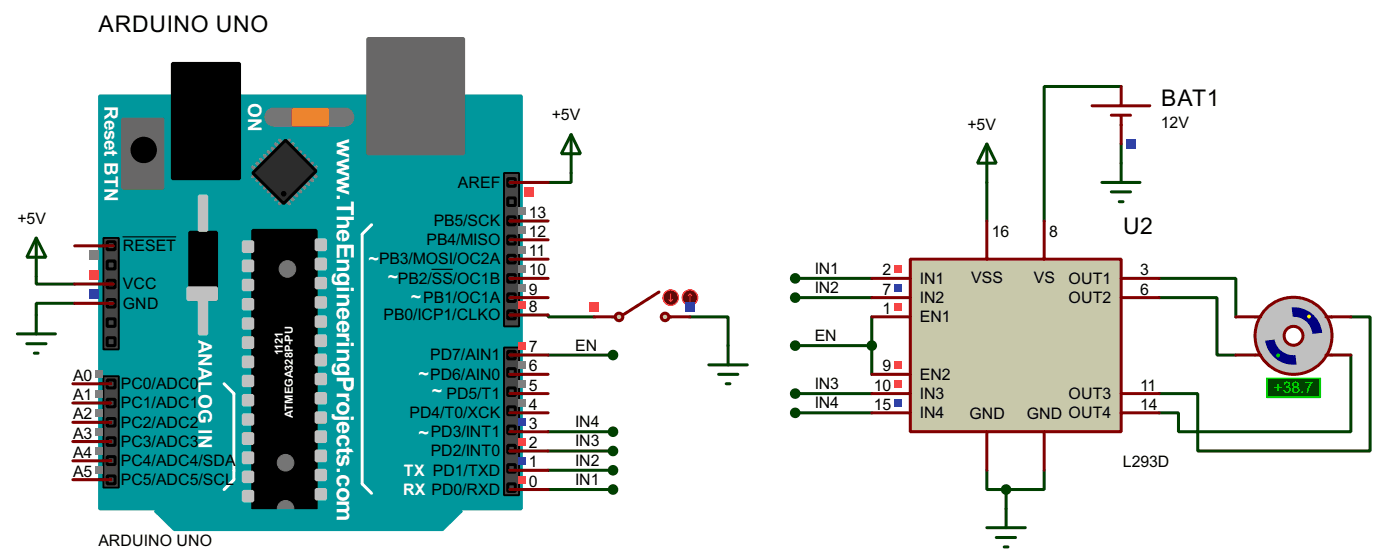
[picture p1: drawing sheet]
<svg xmlns="http://www.w3.org/2000/svg" width="186mm" height="74mm" viewBox="0 0 186 74" stroke-linecap="round" stroke-linejoin="round" font-family="sans-serif">
<g fill="none" stroke="#004000" stroke-width=".4">
<path d="M148.6 11.5h-10.2v17.8M148.6 19.1v2.5M4.8 36.6v1h5.1M75.7 22.9v1.3h-3M105.4 36.9h10.2M105.4 39.4h10.2M130.8 24.2v5.1M153.7 36.9h10.1v5.1M153.7 39.4h7.6v7.6h2.5M9.9 40.2h-5.1v1.5M72.7 41.7v.3h6.1M72.7 59.7h8.6"/>
<path d="M72.7 57.2h8.6M72.7 47h8.6M91.5 42h5v3.8M105.4 45.8h10.2M105.4 52.1h10.2M105.4 54.7h10.2M115.6 42v7.6M179.1 42h2.5v17.7h-22.8v-7.6h-5.1M179.1 47v10.2h-22.9v-2.5h-2.5M72.7 64.8h8.6M72.7 62.3h8.6M130.8 62.3v2.5h2.6"/>
<path d="M133.4 64.8v2.6M138.4 62.3v2.5h-5"/>
</g>
<path d="M120.7 34.3h27.9v22.9h-27.9z" fill="#c8c8aa" stroke="#800000" stroke-width=".4"/>
<g fill="none" stroke="#800000" stroke-width=".4">
<path d="M115.6 36.9h5.1M115.6 39.4h5.1M130.8 29.3v5M138.4 29.3v5M148.6 36.9h5.1M148.6 39.4h5.1M115.6 52.1h5.1M115.6 54.7h5.1M115.6 42h5.1M115.6 49.6h5.1M130.8 57.2v5.1M138.4 57.2v5.1"/>
<path d="M148.6 52.1h5.1M148.6 54.7h5.1"/>
</g>
<path d="M118.5 35.1h1v1h-1z" fill="#ff4040"/>
<path d="M118.5 37.6h1v1.1h-1z" fill="#4040ff"/>
<path d="M118.5 50.3h1v1.1h-1z" fill="#ff4040"/>
<path d="M118.5 52.9h1v1h-1z" fill="#4040ff"/>
<g fill="#ff4040">
<path d="M118.5 40.2h1v1h-1z"/>
<path d="M118.5 47.8h1v1h-1z"/>
</g>
<path d="M130.8 19.1l1.3 2.5h-2.5zM130.8 19.1v5.1" fill="none" stroke="#004000" stroke-width=".4"/>
<path d="M144.8 14h7.6M147.3 15.3h2.6M148.6 11.5v2.5M148.6 15.3v3.8" fill="none" stroke="#800000" stroke-width=".4"/>
<path d="M149.2 18.5h1.3v1.2h-1.3z" fill="#4040ff"/>
<path d="M146.1 24.2h5M147.3 25.4h2.6M148.4 26.7h.5M148.6 21.6v2.6" fill="none" stroke="#004000" stroke-width=".4"/>
<g fill="#004000" stroke="#004000" stroke-width=".4">
<circle cx="105.4" cy="36.9" r=".5"/>
<circle cx="105.4" cy="39.4" r=".5"/>
<circle cx="115.5" cy="45.8" r=".5"/>
<circle cx="105.4" cy="45.8" r=".5"/>
<circle cx="105.4" cy="52.1" r=".5"/>
<circle cx="105.4" cy="54.7" r=".5"/>
</g>
<circle cx="171.4" cy="44.5" r="5.1" fill="#c0c0c0" stroke="#800000" stroke-width=".4"/>
<circle cx="171.4" cy="44.5" r="1.25" fill="#feffff" stroke="#800000" stroke-width=".4"/>
<path d="M166.4 42h.7M166.4 47h.7M175.8 42h.7M175.8 47h.7" fill="none" stroke="#800000" stroke-width=".4"/>
<path d="M174 44.2l1.3-.1a3.8 3.8 0 0 1-3.4 4.2l-.2-1.3a2.5 2.5 0 0 0 2.3-2.8z" fill-rule="evenodd" fill="#c0c0c0" stroke="#c0c0c0" stroke-width=".4"/>
<g fill="#000080">
<path d="M167.7 44.9l1.2-.1a2.53 2.53 0 0 0 2.8 2.2l.2 1.3a3.8 3.8 0 0 1-4.2-3.4z" fill-rule="evenodd"/>
<path d="M171 40.7a3.8 3.8 0 0 1 4.3 3.4l-1.3 .1a2.47 2.47 0 0 0-2.8-2.2z" fill-rule="evenodd"/>
</g>
<path d="M169 41.5l.6-.4 .6-.3 .8-.1 .2 1.3a2.53 2.53 0 0 0-2.3 2.8l-1.2 .1a3.8 3.8 0 0 1 1.3-3.4z" fill-rule="evenodd" fill="#c0c0c0" stroke="#c0c0c0" stroke-width=".4"/>
<circle cx="173.5" cy="41.9" r=".25" fill="#ff0"/>
<circle cx="169.4" cy="47.1" r=".25" fill="#0f0"/>
<path d="M167.9 50.1h7.1v2.5h-7.1z" fill="#004000" stroke="#0f0" stroke-width=".2"/>
<path d="M163.8 42h2.6M163.8 47h2.6M176.5 42h2.6M176.5 47h2.6" fill="none" stroke="#800000" stroke-width=".4"/>
<path d="M130.8 69.9h5.1M132.1 71.2h2.5M133.1 72.4h.5M133.4 67.4v2.5" fill="none" stroke="#004000" stroke-width=".4"/>
<circle cx="133.3" cy="64.8" r=".5" fill="#004000" stroke="#004000" stroke-width=".4"/>
<path d="M13.2 12.7h55.9v54.7h-55.9z" fill="#00979c" stroke="#00979c" stroke-width=".4"/>
<g fill="#686767" stroke="#686767" stroke-width=".4">
<path d="M48.8 5.1h12.7v15.3h-12.7z"/>
<path d="M16.3 15.8h5.3v9.1h-5.3z"/>
</g>
<path d="M22.9 8.4h8.9v15.3h-8.9zM25.2 30.8h3.5v8.9h-3.5zM33.5 30.5h8.4v36.9h-8.4z" fill="#000" stroke="#000" stroke-width=".4"/>
<path d="M49.3 29.8l-1.3 1.2v33.1l1.3 1.2M29.7 50.8l1.3 1.3v11.4l-1.3 1.3" fill="none" stroke="#fff" stroke-width=".4"/>
<g fill="#c0c0c0" stroke="#c0c0c0" stroke-width=".4">
<path d="M41.9 31.8h1.3v1.3h-1.3z"/>
<path d="M41.9 34.3h1.3v1.3h-1.3z"/>
<path d="M41.9 36.9h1.3v1.2h-1.3z"/>
<path d="M41.9 39.4h1.3v1.3h-1.3z"/>
<path d="M41.9 42h1.3v1.2h-1.3z"/>
<path d="M41.9 44.5h1.3v1.3h-1.3z"/>
<path d="M41.9 47h1.3v1.3h-1.3z"/>
<path d="M41.9 49.6h1.3v1.2h-1.3z"/>
<path d="M41.9 52.1h1.3v1.3h-1.3z"/>
<path d="M41.9 54.7h1.3v1.2h-1.3z"/>
<path d="M41.9 57.2h1.3v1.3h-1.3z"/>
<path d="M41.9 59.7h1.3v1.3h-1.3z"/>
<path d="M41.9 62.3h1.3v1.2h-1.3z"/>
<path d="M41.9 64.8h1.3v1.3h-1.3z"/>
<path d="M32.3 32h1.2v1.3h-1.2z"/>
<path d="M32.3 34.6h1.2v1.3h-1.2z"/>
<path d="M32.3 37.1h1.2v1.3h-1.2z"/>
<path d="M32.3 39.7h1.2v1.2h-1.2z"/>
<path d="M32.3 42.2h1.2v1.3h-1.2z"/>
<path d="M32.3 44.7h1.2v1.3h-1.2z"/>
<path d="M32.3 47.3h1.2v1.3h-1.2z"/>
<path d="M32.3 49.8h1.2v1.3h-1.2z"/>
<path d="M32.3 52.4h1.2v1.2h-1.2z"/>
<path d="M32.3 54.9h1.2v1.3h-1.2z"/>
<path d="M32.3 57.4h1.2v1.3h-1.2z"/>
<path d="M32.3 60h1.2v1.3h-1.2z"/>
<path d="M32.3 62.5h1.2v1.3h-1.2z"/>
<path d="M32.3 65.1h1.2v1.2h-1.2z"/>
<path d="M24.9 38.1h3.8v1.6h-3.8z"/>
<path d="M26.4 26h1v4.5h-1z"/>
<path d="M26.4 39.7h1v4.5h-1z"/>
</g>
<circle cx="19" cy="19.9" r="1.55" fill="#000" stroke="#000" stroke-width=".4"/>
<path d="M36.3 15.5h9.4" fill="none" stroke="#757575" stroke-width="2.6"/>
<path d="M38.9 14.5h4.5v2.1h-4.5z" fill="#ff8000" stroke="#ff8000" stroke-width=".4"/>
<g fill="none" stroke="#808080" stroke-width=".45">
<path d="M36.1 19.6l.5 .5M36.6 19.1l.5 .5M37.1 18.6l.5 .5M38.4 18.6l-.5 .5M38.9 19.1l-.5 .5M39.4 19.6l-.5 .5M33.5 22.1l.6 .6M34.1 21.6l.5 .5M34.1 22.9l-.6 .5M34.6 21.1l.5 .5M34.6 23.4l-.5 .5M35.1 20.6l.5 .5"/>
<path d="M35.1 23.9l-.5 .5M35.6 20.1l.5 .5M35.6 24.4l-.5 .5M36.1 24.9l-.5 .5M36.6 25.4l-.5 .6M37.1 26l-.5 .5M37.6 26.5l-.5 .5M37.9 26.5l.5 .5M38.4 26l.5 .5M38.9 25.4l.5 .6M39.4 24.9l.5 .5M39.9 24.4l.5 .5"/>
<path d="M39.9 20.1l-.5 .5M40.4 23.9l.5 .5M40.4 20.6l-.5 .5M40.9 23.4l.5 .5M40.9 21.1l-.5 .5M41.4 22.9l.5 .5M41.4 21.6l-.5 .5M41.9 22.1l-.5 .6"/>
</g>
<path d="M37.9 18.6l4 4.1-4.3 4.3-4.1-4.1z" fill-rule="evenodd" fill="#2c2c2c" stroke="#000" stroke-width=".4"/>
<circle cx="37.6" cy="25.7" r=".3" fill="#000" stroke="#000" stroke-width=".13"/>
<path d="M66.8 22.9h2v20.3h-2z" fill="#464646" stroke="#000" stroke-width=".25"/>
<circle cx="37.8" cy="61.3" r="1.1" fill="#757575" stroke="#757575" stroke-width=".13"/>
<g fill="#464646" stroke="#000" stroke-width=".4">
<path d="M67.3 23.7h1v1h-1z"/>
<path d="M67.3 28.7h1v1.1h-1z"/>
<path d="M67.3 31.3h1v1h-1z"/>
<path d="M67.3 33.8h1v1h-1z"/>
<path d="M67.3 36.4h1v1h-1z"/>
<path d="M67.3 38.9h1v1h-1z"/>
<path d="M67.3 26.2h1v1h-1z"/>
<path d="M67.3 41.2h1v1h-1z"/>
</g>
<g fill="#757575" stroke="#757575" stroke-width=".13">
<circle cx="38.1" cy="35.6" r="1.1"/>
<circle cx="37.8" cy="67.4" r="1.1"/>
</g>
<path d="M20.6 67.6h40.6l-2.5 2.5h-35.6z" fill-rule="evenodd" fill="#00979c" stroke="#00979c" stroke-width=".4"/>
<g fill="#464646" stroke="#000" stroke-width=".25">
<path d="M13.7 31.5h2.1v14.8h-2.1z"/>
<path d="M66.8 46h2v19.6h-2z"/>
<path d="M13.7 49.8h2.1v14.8h-2.1z"/>
</g>
<g fill="#464646" stroke="#000" stroke-width=".4">
<path d="M14.2 34.6h1.1v1h-1.1z"/>
<path d="M14.2 39.7h1.1v1h-1.1z"/>
<path d="M14.2 44.7h1.1v1.1h-1.1z"/>
<path d="M14.2 42.2h1.1v1h-1.1z"/>
<path d="M14.2 37.1h1.1v1h-1.1z"/>
<path d="M14.2 32h1.1v1.1h-1.1z"/>
<path d="M67.3 46.5h1v1h-1z"/>
<path d="M67.3 48.8h1v1h-1z"/>
<path d="M67.3 51.4h1v1h-1z"/>
<path d="M67.3 53.9h1v1h-1z"/>
<path d="M67.3 56.4h1v1h-1z"/>
<path d="M67.3 59h1v1h-1z"/>
<path d="M67.3 61.5h1v1h-1z"/>
<path d="M67.3 64.1h1v1h-1z"/>
<path d="M14.2 50.3h1.1v1.1h-1.1z"/>
<path d="M14.2 52.9h1.1v1h-1.1z"/>
<path d="M14.2 55.4h1.1v1h-1.1z"/>
<path d="M14.2 58h1.1v1h-1.1z"/>
<path d="M14.2 60.5h1.1v1h-1.1z"/>
<path d="M14.2 63h1.1v1.1h-1.1z"/>
</g>
<g fill="none" stroke="#800000" stroke-width=".4">
<path d="M9.9 32.6h5.1M9.9 37.6h5.1M67.6 39.4h5.1M67.6 36.9h5.1M67.6 34.3h5.1M67.6 31.8h5.1M67.6 29.3h5.1M67.6 24.2h5.1M9.7 58.5h5M9.7 55.9h5M9.7 53.4h5M9.7 50.8h5"/>
<path d="M9.9 40.2h5.1M67.6 59.7h5.1M67.6 57.2h5.1M67.6 54.7h5.1M67.6 52.1h5.1M67.6 49.6h5.1M67.6 47h5.1M67.6 41.7h5.1M9.7 63.5h5M9.7 61h5M67.6 64.8h5.1M67.6 62.3h5.1"/>
</g>
<path d="M16.3 31.4h7.1M57.2 35.7h2.8" fill="none" stroke="#000" stroke-width=".15"/>
<path d="M68.7 63h1v1.1h-1z" fill="#ff4040"/>
<path d="M68.7 60.5h1v1h-1z" fill="#4040ff"/>
<path d="M68.7 58h1v1h-1z" fill="#ff4040"/>
<path d="M68.7 55.4h1v1h-1z" fill="#4040ff"/>
<g fill="#808080">
<path d="M68.7 52.9h1v1h-1z"/>
<path d="M68.7 50.3h1v1.1h-1z"/>
<path d="M68.7 47.8h1v1h-1z"/>
</g>
<g fill="#ff4040">
<path d="M68.7 45.3h1v1h-1z"/>
<path d="M68.7 39.9h1v1h-1z"/>
</g>
<g fill="#808080">
<path d="M68.7 37.6h1v1.1h-1z"/>
<path d="M68.7 35.1h1v1h-1z"/>
<path d="M68.7 32.6h1v1h-1z"/>
<path d="M68.7 30h1v1h-1z"/>
<path d="M68.7 27.5h1v1h-1z"/>
</g>
<path d="M69.5 24.8h1.3v1.3h-1.3z" fill="#ff4040"/>
<g fill="#808080">
<path d="M12.6 61.8h1v1h-1z"/>
<path d="M12.6 59.2h1v1h-1z"/>
<path d="M12.6 56.7h1v1h-1z"/>
<path d="M12.6 54.1h1v1.1h-1z"/>
<path d="M12.6 51.6h1v1h-1z"/>
<path d="M12.6 49.1h1v1h-1z"/>
<path d="M11.8 33.2h1.3v1.3h-1.3z"/>
</g>
<path d="M11.8 35.7h1.3v1.3h-1.3z" fill="#ff4040"/>
<path d="M11.8 38.3h1.3v1.2h-1.3z" fill="#4040ff"/>
<g fill="#c8c8aa" stroke="#800000" stroke-width=".4">
<circle cx="88.1" cy="42" r=".5"/>
<circle cx="82" cy="42" r=".5"/>
</g>
<path d="M87.4 38.7l-4.8 3M78.8 42h2.7M88.7 42h2.8" fill="none" stroke="#800000" stroke-width=".4"/>
<circle cx="88.9" cy="39.4" r="1" fill="#400000" stroke="#f00" stroke-width=".2"/>
<path d="M88.7 39.7l.2 .2M88.9 38.9v1M89.2 39.7l-.3 .2" fill="none" stroke="#f00" stroke-width=".2"/>
<circle cx="91.4" cy="39.4" r="1" fill="#400000" stroke="#f00" stroke-width=".2"/>
<path d="M91.5 38.9l-.3 .3M91.5 38.9l.2 .3M91.5 38.9v1" fill="none" stroke="#f00" stroke-width=".2"/>
<path d="M78.1 40.1h1.3v1.2h-1.3z" fill="#ff4040"/>
<path d="M90.8 40.1h1.3v1.2h-1.3z" fill="#4040ff"/>
<g fill="#004000" stroke="#004000" stroke-width=".4">
<circle cx="81.2" cy="64.8" r=".5"/>
<circle cx="81.2" cy="62.3" r=".5"/>
<circle cx="81.2" cy="59.7" r=".5"/>
<circle cx="81.2" cy="57.2" r=".5"/>
<circle cx="81.2" cy="47" r=".5"/>
</g>
<path d="M75.7 17.8l1.3 2.6h-2.6zM75.7 17.8v5.1M4.8 31.5l1.3 2.6h-2.5zM4.8 31.5v5.1M2.3 44.2h5.1M3.6 45.5h2.5M4.6 46.8h.5M4.8 41.7v2.5M94 48.3h5.1M95.3 49.6h2.5M96.3 50.8h.5M96.5 45.8v2.5" fill="none" stroke="#004000" stroke-width=".4"/>
<g font-size="3.6" fill="#fff">
<text x="44.7" y="18.4" transform="rotate(90 44.7 18.4)">w</text>
<text x="44.7" y="25.7" transform="rotate(90 44.7 25.7)">.TheEngineeringProjects.com</text>
</g>
<g font-size="3.4">
<text x="13.1" y="4.3">ARDUINO UNO</text>
<text x="153.9" y="14">BAT1</text>
<text x="148.9" y="31">U2</text>
</g>
<g font-size="2.8" fill="#fff">
<text x="13.9" y="14" transform="rotate(90 13.9 14)">Reset BTN</text>
<text x="32.9" y="13.6" transform="rotate(90 32.9 13.6)">ON</text>
<text x="26.3" y="44.9" transform="rotate(90 26.3 44.9)">ANALOG IN</text>
</g>
<g font-size="2.7" fill="#fff">
<text x="48.9" y="35.1">~</text>
<text x="51.4" y="37.5">~</text>
<text x="54.5" y="40.2">~</text>
<text x="55.5" y="50.3">~</text>
<text x="57.3" y="52.6">~</text>
<text x="55.5" y="58.2">~</text>
</g>
<g font-size="2.4">
<text x="73.2" y="16">+5V</text>
<text x="128.3" y="17.3">+5V</text>
<text x="153.9" y="16.9">12V</text>
<text x="2.3" y="29.7">+5V</text>
<text x="57.5" y="30">PB5/SCK</text>
<text x="60.7" y="24.9">AREF</text>
<text x="70.1" y="28.9">13</text>
<text x="16.3" y="33.3">RESET</text>
<text x="50.2" y="35">PB3/MOSI/OC2A</text>
<text x="56.5" y="32.5">PB4/MISO</text>
<text x="70.1" y="33.9">11</text>
<text x="70.1" y="31.4">12</text>
<text x="131.5" y="31.4">16</text>
<text x="139.1" y="31.4">8</text>
<text x="16.3" y="38.3">VCC</text>
<text x="16.3" y="40.9">GND</text>
<text x="52.7" y="37.6">PB2/SS/OC1B</text>
<text x="56.1" y="40.1">PB1/OC1A</text>
<text x="70.1" y="41.3">8</text>
<text x="70.1" y="39">9</text>
<text x="70.1" y="36.5">10</text>
<text x="108" y="36.3">IN1</text>
<text x="108" y="38.8">IN2</text>
<text x="117" y="36.5">2</text>
<text x="117" y="39">7</text>
<text x="117" y="41.6">1</text>
<text x="121.9" y="37.6">IN1</text>
<text x="121.9" y="40.1">IN2</text>
<text x="128.7" y="37.5">VSS</text>
<text x="137" y="37.5">VS</text>
<text x="141.6" y="37.6">OUT1</text>
<text x="141.6" y="40.1">OUT2</text>
<text x="151.1" y="36.5">3</text>
<text x="151.1" y="39">6</text>
<text x="50.8" y="42.4">PB0/ICP1/CLKO</text>
<text x="57" y="47.7">PD7/AIN1</text>
<text x="70.1" y="46.6">7</text>
<text x="76.2" y="46.4">EN</text>
<text x="108" y="45.2">EN</text>
<text x="121.9" y="42.7">EN1</text>
<text x="9.7" y="53">A1</text>
<text x="9.7" y="50.4">A0</text>
<text x="16" y="51.5">PC0/ADC0</text>
<text x="57" y="50.3">PD6/AIN0</text>
<text x="59.2" y="52.8">PD5/T1</text>
<text x="70.1" y="51.7">5</text>
<text x="70.1" y="49.2">6</text>
<text x="108" y="51.5">IN3</text>
<text x="115.8" y="51.7">10</text>
<text x="117" y="49.2">9</text>
<text x="121.9" y="52.8">IN3</text>
<text x="121.9" y="50.3">EN2</text>
<text x="141.6" y="52.8">OUT3</text>
<text x="151.1" y="51.7">11</text>
<text x="9.7" y="58.1">A3</text>
<text x="9.7" y="55.5">A2</text>
<text x="16" y="59.2">PC3/ADC3</text>
<text x="16" y="56.6">PC2/ADC2</text>
<text x="16" y="54.1">PC1/ADC1</text>
<text x="54.3" y="55.4">PD4/T0/XCK</text>
<text x="57.1" y="57.9">PD3/INT1</text>
<text x="70.1" y="59.3">2</text>
<text x="70.1" y="56.8">3</text>
<text x="70.1" y="54.3">4</text>
<text x="76.2" y="59.1">IN3</text>
<text x="76.2" y="56.6">IN4</text>
<text x="108" y="54.1">IN4</text>
<text x="115.8" y="54.3">15</text>
<text x="121.9" y="55.4">IN4</text>
<text x="128.5" y="55.5">GND</text>
<text x="136.1" y="55.5">GND OUT4</text>
<text x="151.1" y="54.3">14</text>
<text x="9.7" y="63.1">A5</text>
<text x="9.7" y="60.6">A4</text>
<text x="16" y="64.2">PC5/ADC5/SCL</text>
<text x="16" y="61.7">PC4/ADC4/SDA</text>
<text x="57.1" y="60.4">PD2/INT0</text>
<text x="70.1" y="64.4">0</text>
<text x="70.1" y="61.9">1</text>
<text x="76.2" y="64.2">IN1</text>
<text x="76.2" y="61.7">IN2</text>
<text x="148.8" y="61.8">L293D</text>
<text x="13" y="72.3">ARDUINO UNO</text>
</g>
<text font-size="2.4" fill="#0f0" x="168.9" y="52.1">+38.7</text>
<g font-size="2.4" fill="#fff">
<text x="53.4" y="65.5">RX PD0/RXD</text>
<text x="53.5" y="63">TX PD1/TXD</text>
</g>
<g font-size="1.7" fill="#fff">
<text x="37.5" y="47.1" transform="rotate(-90 37.5 47.1)">1121</text>
<text x="38.8" y="55.3" transform="rotate(-90 38.8 55.3)">ATMEGA328P-PU</text>
</g>
</svg>
